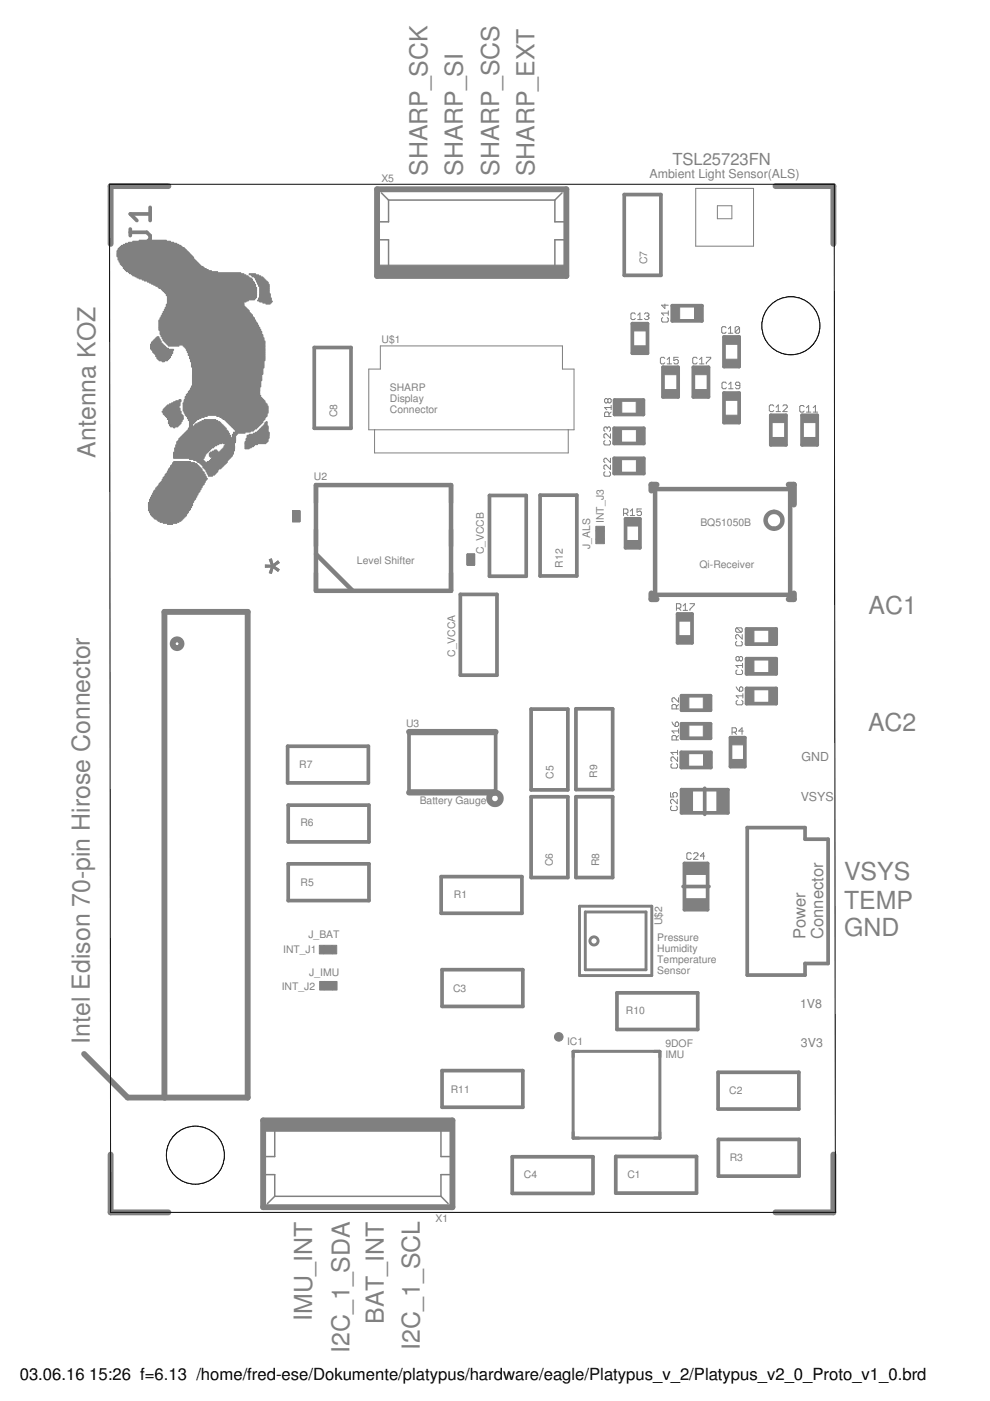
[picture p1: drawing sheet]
<svg xmlns="http://www.w3.org/2000/svg" width="210mm" height="297mm" viewBox="0 0 210 297" stroke-linecap="round" stroke-linejoin="round" font-family="sans-serif">
<g fill="#808080" stroke="#808080" stroke-width=".21">
<path d="M35.5 111h1.1v.2h-1.1z"/>
<path d="M34.6 110.7h2.9v.3h-2.9z"/>
<path d="M33.9 110.5h4.1v.2h-4.1z"/>
<path d="M33.5 110.3h4.9v.2h-4.9z"/>
<path d="M33.3 110.1h5.3v.2h-5.3z"/>
<path d="M32.8 109.9h6v.2h-6z"/>
<path d="M32.6 109.6h6.4v.3h-6.4z"/>
<path d="M32.4 109.4h6.9v.2h-6.9z"/>
<path d="M32.1 109.2h7.4v.2h-7.4z"/>
<path d="M31.9 109h7.6v.2h-7.6z"/>
<path d="M31.9 108.8h7.8v.2h-7.8z"/>
<path d="M31.7 108.5h8.2v.2h-8.2z"/>
<path d="M31.7 108.3h8.2v.2h-8.2z"/>
<path d="M31.5 108.1h8.7v.2h-8.7z"/>
<path d="M31.5 107.9h8.9v.2h-8.9z"/>
<path d="M31.5 107.6h8.9v.2h-8.9z"/>
<path d="M31.5 107.4h9.1v.2h-9.1z"/>
<path d="M31.5 107.2h9.1v.2h-9.1z"/>
<path d="M31.5 107h9.3v.2h-9.3z"/>
<path d="M31.5 106.7h9.3v.3h-9.3z"/>
<path d="M31.5 106.5h9.3v.2h-9.3z"/>
<path d="M31.7 106.3h9.4v.2h-9.4z"/>
<path d="M31.7 106.1h9.4v.2h-9.4z"/>
<path d="M31.7 105.9h9.6v.2h-9.6z"/>
<path d="M31.9 105.6h9.6v.3h-9.6z"/>
<path d="M31.9 105.4h9.6v.2h-9.6z"/>
<path d="M32.2 105.2h9.5v.2h-9.5z"/>
<path d="M32.2 105h9.5v.2h-9.5z"/>
<path d="M32.4 104.8h9.6v.2h-9.6z"/>
<path d="M32.4 104.5h9.6v.2h-9.6z"/>
<path d="M32.6 104.3h9.6v.2h-9.6z"/>
<path d="M32.6 104.1h9.8v.2h-9.8z"/>
<path d="M32.8 103.9h9.6v.2h-9.6z"/>
<path d="M33 103.6h9.6v.2h-9.6z"/>
<path d="M33 103.4h9.6v.2h-9.6z"/>
<path d="M33.3 103.2h9.5v.2h-9.5z"/>
<path d="M33.5 103h9.3v.2h-9.3z"/>
<path d="M33.7 102.7h9.4v.3h-9.4z"/>
<path d="M33.7 102.5h9.6v.2h-9.6z"/>
<path d="M33.9 102.3h9.4v.2h-9.4z"/>
<path d="M34.1 102.1h9.4v.2h-9.4z"/>
<path d="M34.4 101.9h9.1v.2h-9.1z"/>
<path d="M34.4 101.6h9.3v.3h-9.3z"/>
<path d="M34.6 101.4h9.3v.2h-9.3z"/>
<path d="M34.6 101.2h9.1v.2h-9.1z"/>
<path d="M34.8 101h8.9v.2h-8.9z"/>
<path d="M35 100.8h8.5v.2h-8.5z"/>
<path d="M44.2 100.8h.9v.2h-.9z"/>
<path d="M35 100.5h8.5v.2h-8.5z"/>
<path d="M44.2 100.5h1.3v.2h-1.3z"/>
<path d="M35.3 100.3h8v.2h-8z"/>
<path d="M43.9 100.3h1.8v.2h-1.8z"/>
<path d="M35.5 100.1h7.8v.2h-7.8z"/>
<path d="M43.9 100.1h2v.2h-2z"/>
<path d="M35.5 99.9h7.5v.2h-7.5z"/>
<path d="M43.7 99.9h2.5v.2h-2.5z"/>
<path d="M35.7 99.6h7.1v.2h-7.1z"/>
<path d="M43.7 99.6h2.5v.2h-2.5z"/>
<path d="M35.7 99.4h7.1v.2h-7.1z"/>
<path d="M43.5 99.4h2.9v.2h-2.9z"/>
<path d="M35.9 99.2h6.7v.2h-6.7z"/>
<path d="M43.3 99.2h3.5v.2h-3.5z"/>
<path d="M36.2 99h6.2v.2h-6.2z"/>
<path d="M43 99h4.1v.2h-4.1z"/>
<path d="M36.2 98.7h6v.3h-6z"/>
<path d="M43.1 98.7h4.2v.3h-4.2z"/>
<path d="M36.4 98.5h5.5v.2h-5.5z"/>
<path d="M42.8 98.5h4.7v.2h-4.7z"/>
<path d="M36.6 98.3h5.1v.2h-5.1z"/>
<path d="M42.6 98.3h5.1v.2h-5.1z"/>
<path d="M36.6 98.1h4.7v.2h-4.7z"/>
<path d="M42.4 98.1h5.6v.2h-5.6z"/>
<path d="M36.8 97.9h3.6v.2h-3.6z"/>
<path d="M41.9 97.9h1.6v.2h-1.6z"/>
<path d="M43.9 97.9h4.3v.2h-4.3z"/>
<path d="M41.7 97.6h1.6v.3h-1.6z"/>
<path d="M44.4 97.6h3.8v.3h-3.8z"/>
<path d="M41.1 97.4h2v.2h-2z"/>
<path d="M44.6 97.4h3.8v.2h-3.8z"/>
<path d="M40.2 97.2h2.9v.2h-2.9z"/>
<path d="M44.8 97.2h3.8v.2h-3.8z"/>
<path d="M36.8 97h6.5v.2h-6.5z"/>
<path d="M45.1 97h3.7v.2h-3.7z"/>
<path d="M36.8 96.7h6.5v.2h-6.5z"/>
<path d="M44.6 96.7h4.4v.2h-4.4z"/>
<path d="M36.8 96.5h6.7v.2h-6.7z"/>
<path d="M44.4 96.5h4.9v.2h-4.9z"/>
<path d="M36.8 96.3h6.7v.2h-6.7z"/>
<path d="M44.4 96.3h4.9v.2h-4.9z"/>
<path d="M36.8 96.1h6.9v.2h-6.9z"/>
<path d="M44.4 96.1h5.1v.2h-5.1z"/>
<path d="M36.8 95.8h7.1v.3h-7.1z"/>
<path d="M44.6 95.8h4.9v.3h-4.9z"/>
<path d="M37.1 95.6h7.1v.2h-7.1z"/>
<path d="M45.1 95.6h1.1v.2h-1.1z"/>
<path d="M46.6 95.6h2.9v.2h-2.9z"/>
<path d="M37.1 95.4h7.3v.2h-7.3z"/>
<path d="M45.5 95.4h.5v.2h-.5z"/>
<path d="M46.8 95.4h2.9v.2h-2.9z"/>
<path d="M37.1 95.2h7.5v.2h-7.5z"/>
<path d="M47.1 95.2h2.6v.2h-2.6z"/>
<path d="M37 95h7.8v.2h-7.8z"/>
<path d="M47.3 95h2.4v.2h-2.4z"/>
<path d="M51.9 95h.9v.2h-.9z"/>
<path d="M37.3 94.7h8v.3h-8z"/>
<path d="M47.5 94.7h2.2v.3h-2.2z"/>
<path d="M52 94.7h1.3v.3h-1.3z"/>
<path d="M37.3 94.5h8.2v.2h-8.2z"/>
<path d="M47.5 94.5h2.2v.2h-2.2z"/>
<path d="M51.9 94.5h1.8v.2h-1.8z"/>
<path d="M37.3 94.3h8.7v.2h-8.7z"/>
<path d="M47.7 94.3h2v.2h-2z"/>
<path d="M52 94.3h2v.2h-2z"/>
<path d="M37.5 94.1h8.9v.2h-8.9z"/>
<path d="M47.7 94.1h2v.2h-2z"/>
<path d="M51.9 94.1h2.7v.2h-2.7z"/>
<path d="M37.5 93.9h9.6v.2h-9.6z"/>
<path d="M47.3 93.9h2.4v.2h-2.4z"/>
<path d="M51.9 93.9h4.5v.2h-4.5z"/>
<path d="M37.5 93.6h12.4v.2h-12.4z"/>
<path d="M52 93.6h4.6v.2h-4.6z"/>
<path d="M37.7 93.4h12.3v.2h-12.3z"/>
<path d="M52.2 93.4h4.6v.2h-4.6z"/>
<path d="M37.9 93.2h12.1v.2h-12.1z"/>
<path d="M52.2 93.2h4.6v.2h-4.6z"/>
<path d="M37.9 93h12.1v.2h-12.1z"/>
<path d="M52.2 93h4.6v.2h-4.6z"/>
<path d="M38.2 92.7h10.8v.2h-10.8z"/>
<path d="M49.3 92.7h.7v.2h-.7z"/>
<path d="M52.4 92.7h4.6v.2h-4.6z"/>
<path d="M38.4 92.5h10.4v.2h-10.4z"/>
<path d="M49.3 92.5h.7v.2h-.7z"/>
<path d="M52.4 92.5h4.6v.2h-4.6z"/>
<path d="M38.6 92.3h10.3v.2h-10.3z"/>
<path d="M49.3 92.3h.7v.2h-.7z"/>
<path d="M52.4 92.3h4.6v.2h-4.6z"/>
<path d="M38.8 92.1h9.8v.2h-9.8z"/>
<path d="M49.3 92.1h.9v.2h-.9z"/>
<path d="M52.8 92.1h4.3v.2h-4.3z"/>
<path d="M39.1 91.8h9.5v.3h-9.5z"/>
<path d="M49.5 91.8h.9v.3h-.9z"/>
<path d="M53.7 91.8h3.4v.3h-3.4z"/>
<path d="M39.3 91.6h9.1v.2h-9.1z"/>
<path d="M49.5 91.6h2.5v.2h-2.5z"/>
<path d="M54.2 91.6h2.9v.2h-2.9z"/>
<path d="M39.5 91.4h8.9v.2h-8.9z"/>
<path d="M49.9 91.4h3.2v.2h-3.2z"/>
<path d="M54.6 91.4h2.3v.2h-2.3z"/>
<path d="M39.7 91.2h8.5v.2h-8.5z"/>
<path d="M50 91.2h3.7v.2h-3.7z"/>
<path d="M54.8 91.2h2v.2h-2z"/>
<path d="M39.9 91h8v.2h-8z"/>
<path d="M49.7 91h4.3v.2h-4.3z"/>
<path d="M55.1 91h1.7v.2h-1.7z"/>
<path d="M39.9 90.7h8v.3h-8z"/>
<path d="M49.5 90.7h4.9v.3h-4.9z"/>
<path d="M55.3 90.7h1.6v.3h-1.6z"/>
<path d="M36.8 90.5h.3v.2h-.3z"/>
<path d="M40.2 90.5h7.5v.2h-7.5z"/>
<path d="M49.3 90.5h5.3v.2h-5.3z"/>
<path d="M55.5 90.5h1.4v.2h-1.4z"/>
<path d="M36.2 90.3h1.5v.2h-1.5z"/>
<path d="M40.2 90.3h.6v.2h-.6z"/>
<path d="M41.1 90.3h6.4v.2h-6.4z"/>
<path d="M49.1 90.3h5.7v.2h-5.7z"/>
<path d="M55.7 90.3h1.1v.2h-1.1z"/>
<path d="M35.9 90.1h2v.2h-2z"/>
<path d="M40.2 90.1h.6v.2h-.6z"/>
<path d="M41.3 90.1h6v.2h-6z"/>
<path d="M48.8 90.1h6.3v.2h-6.3z"/>
<path d="M55.9 90.1h.7v.2h-.7z"/>
<path d="M35.9 89.9h2.3v.2h-2.3z"/>
<path d="M40.2 89.9h.6v.2h-.6z"/>
<path d="M41.5 89.9h5.5v.2h-5.5z"/>
<path d="M48.6 89.9h6.7v.2h-6.7z"/>
<path d="M56.2 89.9h.4v.2h-.4z"/>
<path d="M35.7 89.6h2.7v.2h-2.7z"/>
<path d="M40.2 89.6h.9v.2h-.9z"/>
<path d="M42 89.6h4.8v.2h-4.8z"/>
<path d="M48.4 89.6h7.1v.2h-7.1z"/>
<path d="M56.2 89.6h.4v.2h-.4z"/>
<path d="M35.7 89.4h2.7v.2h-2.7z"/>
<path d="M40.2 89.4h1.1v.2h-1.1z"/>
<path d="M42.4 89.4h4.2v.2h-4.2z"/>
<path d="M48.2 89.4h7.5v.2h-7.5z"/>
<path d="M56.4 89.4h.2v.2h-.2z"/>
<path d="M35.7 89.2h2.9v.2h-2.9z"/>
<path d="M40.2 89.2h1.3v.2h-1.3z"/>
<path d="M42.8 89.2h3.4v.2h-3.4z"/>
<path d="M47.9 89.2h7.8v.2h-7.8z"/>
<path d="M35.7 89h2.9v.2h-2.9z"/>
<path d="M39.9 89h1.8v.2h-1.8z"/>
<path d="M43.3 89h2.4v.2h-2.4z"/>
<path d="M47.7 89h8.3v.2h-8.3z"/>
<path d="M35.5 88.7h3.3v.2h-3.3z"/>
<path d="M39.9 88.7h2.3v.2h-2.3z"/>
<path d="M47.3 88.7h8.9v.2h-8.9z"/>
<path d="M35.5 88.5h3.3v.2h-3.3z"/>
<path d="M39.7 88.5h2.9v.2h-2.9z"/>
<path d="M47 88.5h9.2v.2h-9.2z"/>
<path d="M35.3 88.3h3.5v.2h-3.5z"/>
<path d="M39.7 88.3h3.6v.2h-3.6z"/>
<path d="M46.6 88.3h9.8v.2h-9.8z"/>
<path d="M35.1 88.1h3.7v.2h-3.7z"/>
<path d="M39.5 88.1h4.4v.2h-4.4z"/>
<path d="M46 88.1h10.6v.2h-10.6z"/>
<path d="M34.8 87.8h3.8v.3h-3.8z"/>
<path d="M39.3 87.8h17.3v.3h-17.3z"/>
<path d="M34.6 87.6h3.8v.2h-3.8z"/>
<path d="M39.3 87.6h17.3v.2h-17.3z"/>
<path d="M34.6 87.4h3.8v.2h-3.8z"/>
<path d="M39.1 87.4h17.7v.2h-17.7z"/>
<path d="M34.4 87.2h4v.2h-4z"/>
<path d="M39.1 87.2h17.7v.2h-17.7z"/>
<path d="M34.6 87h3.6v.2h-3.6z"/>
<path d="M38.8 87h18v.2h-18z"/>
<path d="M34.6 86.7h3.6v.3h-3.6z"/>
<path d="M38.8 86.7h18v.3h-18z"/>
<path d="M34.8 86.5h3.4v.2h-3.4z"/>
<path d="M38.8 86.5h18v.2h-18z"/>
<path d="M35.1 86.3h2.8v.2h-2.8z"/>
<path d="M38.8 86.3h18v.2h-18z"/>
<path d="M35.3 86.1h2.6v.2h-2.6z"/>
<path d="M38.8 86.1h18v.2h-18z"/>
<path d="M35.5 85.9h2.7v.2h-2.7z"/>
<path d="M38.8 85.9h17.8v.2h-17.8z"/>
<path d="M35.9 85.6h2.3v.2h-2.3z"/>
<path d="M38.8 85.6h17.8v.2h-17.8z"/>
<path d="M36.4 85.4h1.8v.2h-1.8z"/>
<path d="M38.8 85.4h17.6v.2h-17.6z"/>
<path d="M36.8 85.2h1.4v.2h-1.4z"/>
<path d="M39 85.2h17.2v.2h-17.2z"/>
<path d="M37.3 85h1.1v.2h-1.1z"/>
<path d="M39 85h17.2v.2h-17.2z"/>
<path d="M38 84.7h.4v.2h-.4z"/>
<path d="M39.1 84.7h16.8v.2h-16.8z"/>
<path d="M39.3 84.5h16.4v.2h-16.4z"/>
<path d="M39.3 84.3h16.2v.2h-16.2z"/>
<path d="M39.3 84.1h16v.2h-16z"/>
<path d="M39.5 83.8h15.8v.3h-15.8z"/>
<path d="M39.5 83.6h15.6v.2h-15.6z"/>
<path d="M39.7 83.4h15.4v.2h-15.4z"/>
<path d="M39.9 83.2h15.2v.2h-15.2z"/>
<path d="M39.9 83h15.2v.2h-15.2z"/>
<path d="M40.2 82.7h14.9v.2h-14.9z"/>
<path d="M40.4 82.5h14.7v.2h-14.7z"/>
<path d="M40.4 82.3h14.7v.2h-14.7z"/>
<path d="M40.6 82.1h14.5v.2h-14.5z"/>
<path d="M40.6 81.8h14.7v.2h-14.7z"/>
<path d="M40.8 81.6h14.5v.2h-14.5z"/>
<path d="M40.8 81.4h14.5v.2h-14.5z"/>
<path d="M40.8 81.2h14.5v.2h-14.5z"/>
<path d="M40.8 80.9h14.5v.3h-14.5z"/>
<path d="M40.8 80.7h14.5v.2h-14.5z"/>
<path d="M40.8 80.5h14.7v.2h-14.7z"/>
<path d="M40.8 80.3h14.7v.2h-14.7z"/>
<path d="M40.8 80.1h14.7v.2h-14.7z"/>
<path d="M40.8 79.8h14.7v.3h-14.7z"/>
<path d="M40.8 79.6h14.7v.2h-14.7z"/>
<path d="M40.8 79.4h14.7v.2h-14.7z"/>
<path d="M40.8 79.2h14.9v.2h-14.9z"/>
<path d="M40.8 79h14.9v.2h-14.9z"/>
<path d="M40.8 78.7h14.9v.2h-14.9z"/>
<path d="M40.8 78.5h14.9v.2h-14.9z"/>
<path d="M40.8 78.3h14.9v.2h-14.9z"/>
<path d="M40.8 78.1h14.9v.2h-14.9z"/>
<path d="M40.8 77.8h15.1v.2h-15.1z"/>
<path d="M40.6 77.6h15.4v.2h-15.4z"/>
<path d="M40.6 77.4h15.4v.2h-15.4z"/>
<path d="M40.6 77.2h15.4v.2h-15.4z"/>
<path d="M40.6 76.9h15.4v.3h-15.4z"/>
<path d="M40.6 76.7h15.4v.2h-15.4z"/>
<path d="M34.4 76.5h.4v.2h-.4z"/>
<path d="M40.4 76.5h15.6v.2h-15.6z"/>
<path d="M33.7 76.3h1.8v.2h-1.8z"/>
<path d="M40.4 76.3h15.8v.2h-15.8z"/>
<path d="M33.5 76.1h2.2v.2h-2.2z"/>
<path d="M40.4 76.1h15.8v.2h-15.8z"/>
<path d="M33.3 75.8h2.6v.3h-2.6z"/>
<path d="M40.2 75.8h16v.3h-16z"/>
<path d="M33.3 75.6h2.9v.2h-2.9z"/>
<path d="M40.2 75.6h16v.2h-16z"/>
<path d="M33 75.4h3.2v.2h-3.2z"/>
<path d="M40.2 75.4h16v.2h-16z"/>
<path d="M33 75.2h3.4v.2h-3.4z"/>
<path d="M39.9 75.2h16.3v.2h-16.3z"/>
<path d="M32.8 75h3.6v.2h-3.6z"/>
<path d="M39.9 75h16.3v.2h-16.3z"/>
<path d="M32.6 74.7h4v.2h-4z"/>
<path d="M39.9 74.7h16.3v.2h-16.3z"/>
<path d="M32.4 74.5h4.2v.2h-4.2z"/>
<path d="M39.7 74.5h16.5v.2h-16.5z"/>
<path d="M32.4 74.3h4.2v.2h-4.2z"/>
<path d="M39.7 74.3h16.5v.2h-16.5z"/>
<path d="M32.2 74.1h4.6v.2h-4.6z"/>
<path d="M39.5 74.1h16.7v.2h-16.7z"/>
<path d="M31.9 73.8h3.8v.2h-3.8z"/>
<path d="M39.5 73.8h16.7v.2h-16.7z"/>
<path d="M31.9 73.6h3.4v.2h-3.4z"/>
<path d="M39.3 73.6h16.9v.2h-16.9z"/>
<path d="M31.9 73.4h3.2v.2h-3.2z"/>
<path d="M39 73.4h17.2v.2h-17.2z"/>
<path d="M31.9 73.2h2.9v.2h-2.9z"/>
<path d="M35.7 73.2h2.3v.2h-2.3z"/>
<path d="M38.8 73.2h17.4v.2h-17.4z"/>
<path d="M31.9 72.9h2.7v.3h-2.7z"/>
<path d="M35.5 72.9h20.7v.3h-20.7z"/>
<path d="M32.1 72.7h2.3v.2h-2.3z"/>
<path d="M35.3 72.7h20.9v.2h-20.9z"/>
<path d="M32.2 72.5h1.9v.2h-1.9z"/>
<path d="M35.1 72.5h21.1v.2h-21.1z"/>
<path d="M32.4 72.3h1.8v.2h-1.8z"/>
<path d="M34.8 72.3h21.4v.2h-21.4z"/>
<path d="M32.6 72.1h1.4v.2h-1.4z"/>
<path d="M34.6 72.1h21.4v.2h-21.4z"/>
<path d="M32.8 71.8h1.1v.3h-1.1z"/>
<path d="M34.6 71.8h21.4v.3h-21.4z"/>
<path d="M33 71.6h.7v.2h-.7z"/>
<path d="M34.4 71.6h21.6v.2h-21.6z"/>
<path d="M33.3 71.4h.4v.2h-.4z"/>
<path d="M34.4 71.4h21.4v.2h-21.4z"/>
<path d="M34.1 71.2h21.6v.2h-21.6z"/>
<path d="M34.1 71h21.6v.2h-21.6z"/>
<path d="M34 70.7h21.5v.2h-21.5z"/>
<path d="M34 70.5h21.5v.2h-21.5z"/>
<path d="M34 70.3h21.5v.2h-21.5z"/>
<path d="M34 70.1h21.3v.2h-21.3z"/>
<path d="M33.7 69.8h21.6v.2h-21.6z"/>
<path d="M33.7 69.6h21.4v.2h-21.4z"/>
<path d="M33.7 69.4h21.4v.2h-21.4z"/>
<path d="M33.7 69.2h21.1v.2h-21.1z"/>
<path d="M33.7 68.9h21.1v.3h-21.1z"/>
<path d="M33.7 68.7h20.9v.2h-20.9z"/>
<path d="M33.7 68.5h20.9v.2h-20.9z"/>
<path d="M33.7 68.3h20.7v.2h-20.7z"/>
<path d="M33.7 68.1h20.5v.2h-20.5z"/>
<path d="M33.7 67.8h20.5v.3h-20.5z"/>
<path d="M33.9 67.6h20.1v.2h-20.1z"/>
<path d="M33.9 67.4h20.1v.2h-20.1z"/>
<path d="M34.2 67.2h19.5v.2h-19.5z"/>
<path d="M34.2 66.9h19.3v.2h-19.3z"/>
<path d="M34.4 66.7h19.1v.2h-19.1z"/>
<path d="M34.4 66.5h18.9v.2h-18.9z"/>
<path d="M34.6 66.3h18.5v.2h-18.5z"/>
<path d="M34.6 66h18.2v.3h-18.2z"/>
<path d="M34.8 65.8h18v.2h-18z"/>
<path d="M34.8 65.6h17.8v.2h-17.8z"/>
<path d="M35 65.4h17.4v.2h-17.4z"/>
<path d="M35 65.2h17.2v.2h-17.2z"/>
<path d="M35.3 64.9h16.6v.3h-16.6z"/>
<path d="M35.3 64.7h16.4v.2h-16.4z"/>
<path d="M35.3 64.5h16.4v.2h-16.4z"/>
<path d="M35.5 64.3h16.2v.2h-16.2z"/>
<path d="M56.4 64.3h.9v.2h-.9z"/>
<path d="M35.5 64.1h16.2v.2h-16.2z"/>
<path d="M55.7 64.1h1.8v.2h-1.8z"/>
<path d="M35.5 63.8h16.7v.2h-16.7z"/>
<path d="M55.1 63.8h2.6v.2h-2.6z"/>
<path d="M35.5 63.6h17.1v.2h-17.1z"/>
<path d="M54.6 63.6h2.9v.2h-2.9z"/>
<path d="M35.5 63.4h18.5v.2h-18.5z"/>
<path d="M54.8 63.4h2.7v.2h-2.7z"/>
<path d="M35.5 63.2h18.7v.2h-18.7z"/>
<path d="M54.8 63.2h2.7v.2h-2.7z"/>
<path d="M35.5 62.9h18.9v.2h-18.9z"/>
<path d="M55.1 62.9h2.2v.2h-2.2z"/>
<path d="M35.5 62.7h18.9v.2h-18.9z"/>
<path d="M55.1 62.7h2.2v.2h-2.2z"/>
<path d="M35.3 62.5h19.1v.2h-19.1z"/>
<path d="M55.1 62.5h2.2v.2h-2.2z"/>
<path d="M35.3 62.3h19.1v.2h-19.1z"/>
<path d="M55.1 62.3h2.2v.2h-2.2z"/>
<path d="M35.1 62h19.3v.3h-19.3z"/>
<path d="M55.1 62h2v.3h-2z"/>
<path d="M34.8 61.8h19.6v.2h-19.6z"/>
<path d="M55.1 61.8h2v.2h-2z"/>
<path d="M34.6 61.6h19.8v.2h-19.8z"/>
<path d="M55.1 61.6h2v.2h-2z"/>
<path d="M34.4 61.4h20v.2h-20z"/>
<path d="M55.1 61.4h2v.2h-2z"/>
<path d="M34.2 61.2h20.2v.2h-20.2z"/>
<path d="M55.1 61.2h2v.2h-2z"/>
<path d="M33.7 60.9h20.7v.3h-20.7z"/>
<path d="M55.1 60.9h2v.3h-2z"/>
<path d="M33.5 60.7h20.7v.2h-20.7z"/>
<path d="M55.1 60.7h2v.2h-2z"/>
<path d="M33 60.5h21.2v.2h-21.2z"/>
<path d="M54.8 60.5h2.3v.2h-2.3z"/>
<path d="M32.6 60.3h21.6v.2h-21.6z"/>
<path d="M54.8 60.3h2.3v.2h-2.3z"/>
<path d="M32.2 60h21.8v.3h-21.8z"/>
<path d="M54.6 60h2.3v.3h-2.3z"/>
<path d="M31.7 59.8h22.2v.2h-22.2z"/>
<path d="M54.6 59.8h2.3v.2h-2.3z"/>
<path d="M31.3 59.6h22.4v.2h-22.4z"/>
<path d="M54.4 59.6h2.2v.2h-2.2z"/>
<path d="M30.6 59.4h22.9v.2h-22.9z"/>
<path d="M54.4 59.4h2v.2h-2z"/>
<path d="M30.1 59.2h23.4v.2h-23.4z"/>
<path d="M54.2 59.2h2v.2h-2z"/>
<path d="M29.5 58.9h23.8v.2h-23.8z"/>
<path d="M54.2 58.9h1.8v.2h-1.8z"/>
<path d="M29 58.7h23.8v.2h-23.8z"/>
<path d="M54 58.7h1.7v.2h-1.7z"/>
<path d="M28.6 58.5h24v.2h-24z"/>
<path d="M53.5 58.5h1.8v.2h-1.8z"/>
<path d="M28.2 58.3h24v.2h-24z"/>
<path d="M53.3 58.3h1.5v.2h-1.5z"/>
<path d="M27.9 58h23.8v.3h-23.8z"/>
<path d="M52.8 58h1.4v.3h-1.4z"/>
<path d="M27.5 57.8h23.6v.2h-23.6z"/>
<path d="M27.3 57.6h18.8v.2h-18.8z"/>
<path d="M26.8 57.4h18v.2h-18z"/>
<path d="M26.6 57.1h17.6v.3h-17.6z"/>
<path d="M26.4 56.9h17.3v.2h-17.3z"/>
<path d="M26.1 56.7h17.2v.2h-17.2z"/>
<path d="M26.2 56.5h16.9v.2h-16.9z"/>
<path d="M25.9 56.3h16.7v.2h-16.7z"/>
<path d="M25.7 56h16.7v.3h-16.7z"/>
<path d="M25.5 55.8h16.7v.2h-16.7z"/>
<path d="M25.5 55.6h16.5v.2h-16.5z"/>
<path d="M25.3 55.4h16.4v.2h-16.4z"/>
<path d="M25.3 55.2h16.2v.2h-16.2z"/>
<path d="M25 54.9h16.3v.2h-16.3z"/>
<path d="M25 54.7h16v.2h-16z"/>
<path d="M25 54.5h16v.2h-16z"/>
<path d="M24.8 54.3h16v.2h-16z"/>
<path d="M24.8 54h15.8v.3h-15.8z"/>
<path d="M24.8 53.8h15.6v.2h-15.6z"/>
<path d="M24.8 53.6h15.4v.2h-15.4z"/>
<path d="M24.8 53.4h15.1v.2h-15.1z"/>
<path d="M24.8 53.1h14.9v.3h-14.9z"/>
<path d="M25 52.9h14.5v.2h-14.5z"/>
<path d="M25 52.7h14.3v.2h-14.3z"/>
<path d="M25.3 52.5h13.8v.2h-13.8z"/>
<path d="M25.5 52.3h13.1v.2h-13.1z"/>
<path d="M25.7 52h12.7v.2h-12.7z"/>
<path d="M26.2 51.8h11.7v.2h-11.7z"/>
<path d="M26.6 51.6h10.9v.2h-10.9z"/>
<path d="M27.3 51.4h9.5v.2h-9.5z"/>
<path d="M28.2 51.1h8v.3h-8z"/>
<path d="M29.5 50.9h5.8v.2h-5.8z"/>
<path d="M80.1 56.2h39.8v2.3h-39.8z"/>
<path d="M68.6 200.4h1.9v1.8h-1.9z"/>
<path d="M68.7 208.1h1.8v1.8h-1.8z"/>
<path d="M126.3 112.5h1.8v1.8h-1.8z"/>
<path d="M55.9 237.6h39.9v2.2h-39.9z"/>
<path d="M70.5 200.4h.9v1.8h-.9z"/>
<path d="M67.7 200.4h.9v1.8h-.9z"/>
<path d="M70.5 208.1h1v1.8h-1z"/>
<path d="M67.8 208.1h.9v1.8h-.9z"/>
<path d="M126.3 111.6h1.8v.9h-1.8z"/>
<path d="M126.3 114.3h1.8v1h-1.8z"/>
<path d="M153.5 76.2h3.2v1.5h-3.2z"/>
<path d="M153.5 71.4h3.2v1.6h-3.2z"/>
<path d="M170.1 92.8h3.2v1.5h-3.2z"/>
<path d="M170.1 88h3.2v1.6h-3.2z"/>
<path d="M163.4 92.8h3.2v1.5h-3.2z"/>
<path d="M163.4 88h3.2v1.6h-3.2z"/>
<path d="M134.1 68.6h3.2v1.6h-3.2z"/>
<path d="M134.1 73.3h3.2v1.6h-3.2z"/>
<path d="M142.5 64.8h1.6v3.2h-1.6z"/>
<path d="M147.3 64.8h1.5v3.2h-1.5z"/>
<path d="M140.6 82.6h3.2v1.6h-3.2z"/>
<path d="M140.6 77.9h3.2v1.5h-3.2z"/>
<path d="M158.3 146h1.6v3.2h-1.6z"/>
<path d="M163 146h1.6v3.2h-1.6z"/>
<path d="M147 82.6h3.2v1.6h-3.2z"/>
<path d="M147 77.9h3.2v1.5h-3.2z"/>
<path d="M158.3 139.7h1.6v3.2h-1.6z"/>
<path d="M163 139.7h1.6v3.2h-1.6z"/>
<path d="M153.5 88h3.2v1.6h-3.2z"/>
<path d="M153.5 83.3h3.2v1.6h-3.2z"/>
<path d="M158.3 133.3h1.6v3.3h-1.6z"/>
<path d="M163 133.3h1.6v3.3h-1.6z"/>
<path d="M149.2 159.5h1.5v3.2h-1.5z"/>
<path d="M144.4 159.5h1.6v3.2h-1.6z"/>
<path d="M134.9 97.2h1.6v3.2h-1.6z"/>
<path d="M130.2 97.2h1.6v3.2h-1.6z"/>
<path d="M134.9 90.8h1.6v3.2h-1.6z"/>
<path d="M130.2 90.8h1.6v3.2h-1.6z"/>
<path d="M149.1 147.5h1.5v3.1h-1.5z"/>
<path d="M144.5 147.5h1.5v3.1h-1.5z"/>
<path d="M154.9 161h3v1.5h-3z"/>
<path d="M154.9 156.4h3v1.5h-3z"/>
<path d="M132.6 114.6h3.1v1.5h-3.1z"/>
<path d="M132.6 110h3.1v1.5h-3.1z"/>
<path d="M149.1 153.5h1.5v3h-1.5z"/>
<path d="M144.5 153.5h1.5v3h-1.5z"/>
<path d="M143.7 134.8h3v1.5h-3z"/>
<path d="M143.7 130.2h3v1.5h-3z"/>
<path d="M134.9 84.8h1.5v3.1h-1.5z"/>
<path d="M130.3 84.8h1.5v3.1h-1.5z"/>
<path d="M145.1 190.5h4.9v2.4h-4.9z"/>
<path d="M145.1 183.1h4.9v2.3h-4.9z"/>
<path d="M152 167.4h2.3v4.9h-2.3z"/>
<path d="M144.5 167.4h2.3v4.9h-2.3z"/>
</g>
<g fill="none" stroke="#808080" stroke-width=".78">
<path d="M27.6 49.3h3.5l.7 .7v.7l-.7 .7M27.6 48.6v1.4M31.8 44v2.8M31.8 45.4h-4.2l1.4 1.4M132.4 41.3h7.7v17.1h-7.7zM66.6 73.7h7.8v17.1h-7.8zM134.1 68.6h3.2v6.3h-3.2zM140.6 77.9h3.2v6.3h-3.2zM142.5 64.8h6.3v3.2h-6.3zM147 77.9h3.2v6.3h-3.2zM153.5 71.4h3.2v6.3h-3.2zM130.2 90.8h6.3v3.2h-6.3z"/>
<path d="M130.2 97.2h6.3v3.2h-6.3zM130.3 84.8h6.1v3.1h-6.1zM153.5 83.3h3.2v6.3h-3.2zM163.4 88.1h3.2v6.2h-3.2zM170.1 88.1h3.2v6.2h-3.2zM103.8 105.1h7.8v17.1h-7.8zM114.5 105h7.8v17.1h-7.8zM132.6 110h3.1v6.1h-3.1zM97.6 126h7.8v17.2h-7.8zM143.7 130.2h3v6.1h-3zM158.3 133.3h6.3v3.3h-6.3zM158.3 139.7h6.3v3.2h-6.3z"/>
<path d="M61 158.2h17.1v7.8h-17.1zM86.7 155.5h18.4v12.2h-18.4zM112.6 150.3h7.8v17.2h-7.8zM122.1 150.3h7.8v17.1h-7.8zM144.4 159.5h6.3v3.2h-6.3zM144.5 147.5h6.1v3.1h-6.1zM144.5 153.5h6.1v3h-6.1zM154.9 156.4h3v6.1h-3zM158.3 146h6.3v3.2h-6.3zM61.1 170.7h17.1v7.8h-17.1zM104.8 168h.3M112.6 168.9h7.8v17.2h-7.8z"/>
<path d="M122.1 168.9h7.8v17.2h-7.8zM144.5 167.4h9.8v4.9h-9.8zM149.4 167.1v5.6M158.4 175.5h12.3v2.4h4.9v26.4h-4.9v2.4h-12.3zM61.1 183.2h17.1v7.7h-17.1zM93.5 185.9h17.2v7.7h-17.2zM144.8 188h5.5M145.1 183.1h4.9v9.8h-4.9zM93.7 205.6h17.1v7.8h-17.1zM130.8 210.5h17.1v7.8h-17.1zM93.7 227h17.1v7.8h-17.1zM152.3 227.4h17.1v7.7h-17.1z"/>
<path d="M108.6 245.3h17.1v7.7h-17.1zM130.6 245.2h17.1v7.8h-17.1zM152.3 241.6h17.1v7.8h-17.1z"/>
</g>
<circle cx="37.5" cy="136.5" r=".61" fill="none" stroke="#808080" stroke-width="1.9"/>
<g fill="none" stroke="#808080" stroke-width="1.2">
<path d="M35.7 39.5h-12.2v12.2M164.4 39.5h12.3v12.2M79.9 40.1h40.2v18.4h-40.2zM139.2 102.8h-1.1v1.2M167.2 102.8h1.1v4.2M138.1 125.8v1.2h1.1M168.3 125.8v1.2h-1.1M86.7 155.2h18.4M86.7 168h18.1a1.24 1.24 0 0 0-.9 1.9 1.24 1.24 0 0 0 2.1 0 1.24 1.24 0 0 0-.9-1.9M17.8 223.5l9.3 9.2h25.4v-103h-17.6v103M55.8 237.6h40.1v18.3h-40.1zM23.5 244.8v12.2h12.2"/>
<path d="M176.7 244.8v12.2h-12.3"/>
</g>
<g fill="none" stroke="#808080" stroke-width=".95">
<path d="M67 117.5l7.8 7.8M67 102.8h28.6v22.5h-28.6zM138.9 103.7h28.6v22.4h-28.6z"/>
<circle cx="164.1" cy="110.3" r="1.79"/>
</g>
<g fill="none" stroke="#808080" stroke-width=".32">
<path d="M80.1 50.8h2.3v6.2M80.9 40.9l1.5 1.5M82.4 42.4v4.6h-2.3M82.4 42.4h35.2M117.6 42.4v4.6h2.3M119.2 40.9l-1.6 1.5M119.9 50.8h-2.3v6.2M58.3 239.1v6.1h-2.4M93.5 239.1v6.1h2.3M55.9 249h2.4v4.6M58.3 253.6h35.2M58.3 253.6l-1.6 1.6"/>
<path d="M93.5 253.6l1.5 1.6M95.8 249h-2.3v4.6"/>
</g>
<path d="M121.5 222.9h18.4v18.4h-18.4z" fill="none" stroke="#808080" stroke-width=".63"/>
<circle cx="118.5" cy="219.8" r=".91" fill="#808080" stroke="#808080" stroke-width=".21"/>
<g fill="none" stroke="#808080" stroke-width=".61">
<path d="M122.9 192.1h15.3v14.7h-15.3zM124.1 193.4h12.9v12.2h-12.9z"/>
<circle cx="125.9" cy="199.5" r=".87"/>
</g>
<g fill="none" stroke="#808080" stroke-width=".21">
<path d="M147.5 39.9h12.3v12.3h-12.3zM152.1 43.6h3.1v2.8h-3.1zM80.6 73.3h38.7v5h2.4v12.8h-43.5v-12.8h2.4zM134.7 66.6l-.2-.2h-.5l-.2 .2v.9l.2 .3h.5l.2-.3M135.2 67.8h.9M135.2 66.8l.5-.4v1.4M136.6 66.6l.3-.2h.4l.3 .2v.2l-.3 .3M137.1 67.1h.2M137.3 67.1l.3 .2v.2l-.3 .3h-.4l-.3-.3M140.5 67.3l-.2 .3v.5l.2 .2h1l.2-.2v-.5l-.2-.3M140.9 76l-.2-.2h-.4l-.3 .2v.9l.3 .3h.4l.2-.3M141 64.5v.9l-.7-.7h1.4"/>
<path d="M141.5 77.2h.9M141.5 76.2l.4-.4v1.4M141.7 66.4h-1.4l.4 .4M141.7 65.9v.9M143.8 75.8h-.9v.7l.7-.3 .2 .3v.4l-.2 .3h-.5l-.2-.3M147.8 76l-.2-.2h-.5l-.2 .2v.9l.2 .3h.5l.2-.3M148.3 77.2h.9M148.3 76.2l.5-.4v1.4M149.8 75.8h.9v.2l-.9 .9v.3M153.9 69.5l-.2-.2h-.5l-.2 .2v.9l.2 .3h.5l.2-.3M154.4 70.7h1M154.4 69.7l.5-.4v1.4"/>
<path d="M156.8 69.5l-.2-.2h-.5l-.2 .2v.9M156.8 69.5v.9l-.2 .3h-.5l-.2-.3M156.8 69.5l-.9 .9M79.4 91.1v4.9h41.1v-4.9M128.3 93.4l-.3 .2v.5l.3 .2h.9l.2-.2v-.5l-.2-.2M128.7 90.8l-.2-.3-.5 .3v.4l.3 .3M128.7 90.8l.3-.3 .4 .3v.4l-.2 .3M128.7 90.8v.2M128.9 84.7l-.2-.2-.5 .2v.5l.2 .2 .5-.2M128.9 84.7l.2-.2 .5 .2v.5l-.3 .2-.4-.2M128.9 84.7v.5M129.1 88.3v-.7l-.2-.2h-.5l-.2 .2v.7h1.4"/>
<path d="M129.4 97.2v.9l-.9-.9-.5 .2v.5l.3 .2M129.4 92v.9l-.9-.9-.5 .2v.5l.3 .2M129.4 98.6v.9l-.9-.9-.5 .2v.5l.3 .2M129.6 87.4l-.5 .4M129.6 86.4h-1.4l.5 .5M129.6 85.9v1M154 81.3l-.2-.3h-.5l-.2 .3v.9l.2 .2h.5l.2-.2M154.5 82.4h.9M154.5 81.5l.5-.5v1.4M156.9 81.7h-.7l-.3-.2 .3-.5h.4l.3 .3v.9l-.3 .2h-.4l-.3-.2M164.1 86.1l-.3-.2h-.4l-.3 .2v.9l.3 .3h.4l.3-.3M164.5 87.3h1"/>
<path d="M164.5 86.3l.5-.4v1.4M166 86.1l.2-.2h.5l.2 .2v.2l-.9 1h.9M170.5 86.2l-.2-.2h-.5l-.2 .2v.9l.2 .3h.5l.2-.3M171 87.4h.9M171 86.4l.4-.4v1.4M172.4 87.4h1M172.4 86.4l.5-.4v1.4M62 108.3h1.6v2.3h-1.6zM62 110.6h1.6M62 110.5h1.6M62 110.4h1.6M62 110.3h1.6"/>
<path d="M62 110.2h1.6M62 110.1h1.6M62 110h1.6M62 109.9h1.6M62 109.8h1.6M62 109.7h1.6M62 109.6h1.6M62 109.5h1.6M62 109.4h1.6M62 109.3h1.6M62 109.2h1.6M62 109.1h1.6"/>
<path d="M62 109h1.6M62 108.9h1.6M62 108.8h1.6M62 108.7h1.6M62 108.6h1.6M62 108.5h1.6M62 108.4h1.6M62 108.3h1.6M99.1 117.5h1.5v2.3h-1.5zM99.1 119.7h1.5M99.1 119.6h1.5M99.1 119.5h1.5"/>
<path d="M99.1 119.4h1.5M99.1 119.3h1.5M99.1 119.2h1.5M99.1 119.1h1.5M99.1 119h1.5M99.1 118.9h1.5M99.1 118.8h1.5M99.1 118.7h1.5M99.1 118.6h1.5M99.1 118.5h1.5M99.1 118.4h1.5M99.1 118.3h1.5"/>
<path d="M99.1 118.2h1.5M99.1 118.1h1.5M99.1 118h1.5M99.1 117.9h1.5M99.1 117.8h1.5M99.1 117.7h1.5M99.1 117.6h1.5M99.1 117.5h1.5M128.3 100l-.3 .2v.5l.3 .3h.9l.2-.3v-.5l-.2-.2M132.2 108.8h.7l.2-.2v-.5l-.2-.2h-.7v1.4M132.7 108.8l.4 .5M133.6 109.3h1"/>
<path d="M133.6 108.4l.5-.5v1.4M136 107.9h-.9v.7l.4-.2 .5 .2v.5l-.2 .2h-.5l-.2-.2M143.4 128.9h.7l.3-.2v-.5l-.3-.2h-.7v1.4M143.9 128.9l.5 .5M144.8 128.5l.5-.5v1.4M144.8 129.4h1M146.3 128h.9v.2l-.9 1v.2M156.2 136l-.2 .2v.5l.2 .2h.9l.3-.2v-.5l-.3-.2M156.2 133.1l-.2 .2v.5l.2 .2h.9M156.2 133.1h.9l.3 .2v.5l-.3 .2M156.2 133.1l.9 .9M156.7 139.4l-.2-.2-.5 .2v.5l.3 .2 .4-.2"/>
<path d="M156.7 139.4l.3-.2 .4 .2v.5l-.2 .2-.5-.2M156.7 139.4v.5M157.4 134.6v.9l-1-.9-.4 .2v.5l.2 .2M142.5 153.1l.7 .9M143.2 153.3l.2-.2 .5 .2v.5l-.3 .2h-.4zM143.4 150.3v-.7l-.2-.2h-.5l-.2 .2v.7h1.4M143.4 156.9v-.7l-.2-.2h-.5l-.2 .2v.7h1.4M143.7 159.1v.9M143.7 159.5h-1.4l.4 .5M143.9 147.9v1l-1-1-.4 .3v.4l.2 .3M143.9 149.4l-.5 .4M143.9 154.5v.9"/>
<path d="M143.9 155h-1.4l.4 .4M143.9 156l-.5 .4M155.2 155.2h.7l.2-.2v-.5l-.2-.2h-.7v1.4M155.7 155.2l.4 .5M156.1 145.6l.7 1M156.3 142l-.3 .3v.5l.3 .2h.9l.2-.2v-.5l-.2-.3M156.3 148.5l-.2 .2v.5l.2 .2h1l.2-.2v-.5l-.2-.2M156.8 145.9l.5-.3 .2 .3v.4l-.2 .3h-.5zM157.4 140.6v1M157.4 141.1h-1.4l.5 .5M157.5 147.1v.9M157.5 147.5h-1.4l.5 .5"/>
<path d="M157.6 155h-1l.7-.7v1.4M142.2 168v1h.7l-.3-.5 .3-.5h.4l.3 .3v.4l-.3 .3M142.4 170.9l-.2 .2v.5l.2 .3h.9l.3-.3v-.5l-.3-.2M142.5 161.9l-.2 .3v.4l.2 .3h.9l.3-.3v-.4l-.3-.3M143.6 169.5v.9l-1-.9-.4 .2v.5l.2 .2M143.7 160.5v.9l-1-.9h-.2l-.2 .2v.5l.2 .2M146.6 181l-.3-.2h-.4l-.3 .2v1l.3 .2h.4l.3-.2M147 181l.3-.2h.5l.2 .2v.3l-1 .9h1M149.4 181.5h-.9l.7-.7v1.4"/>
</g>
<g fill="none" stroke="#000" stroke-width=".21">
<path d="M23.2 39.1h153.7l.2 217.9h-153.6z"/>
<circle cx="167.7" cy="69.1" r="6.1"/>
</g>
<circle cx="167.7" cy="69.1" r="6.1" fill="#fff" stroke="#000" stroke-width=".21"/>
<circle cx="41.4" cy="244.9" r="6.1" fill="none" stroke="#000" stroke-width=".21"/>
<circle cx="41.4" cy="244.9" r="6.1" fill="#fff" stroke="#000" stroke-width=".21"/>
<text font-size="11" fill="#808080" x="64.2" y="122.1" transform="rotate(-90 64.2 122.1)">*</text>
<g font-size="5.3" fill="#808080">
<text x="90.6" y="37.3" transform="rotate(-90 90.6 37.3)">SHARP_SCK</text>
<text x="98.1" y="37.3" transform="rotate(-90 98.1 37.3)">SHARP_SI</text>
<text x="105.8" y="37.2" transform="rotate(-90 105.8 37.2)">SHARP_SCS</text>
<text x="113.3" y="37.4" transform="rotate(-90 113.3 37.4)">SHARP_EXT</text>
<text x="20.3" y="97" transform="rotate(-90 20.3 97)">Antenna KOZ</text>
<text x="184.2" y="130.2">AC1</text>
<text x="184" y="155">AC2</text>
<text x="179" y="186.6">VSYS</text>
<text x="179" y="192.8">TEMP</text>
<text x="179" y="198.4">GND</text>
<text x="19" y="221.3" transform="rotate(-90 19 221.3)">Intel Edison 70-pin Hirose Connector</text>
<text x="66.1" y="280.1" transform="rotate(-90 66.1 280.1)">IMU_INT</text>
<text x="81.3" y="280.7" transform="rotate(-90 81.3 280.7)">BAT_INT</text>
<text x="74.1" y="286.8" transform="rotate(-90 74.1 286.8)">I2C_1_SDA</text>
<text x="89" y="286.1" transform="rotate(-90 89 286.1)">I2C_1_SCL</text>
</g>
<g font-size="3.5" fill="#808080">
<text x="142.6" y="35">TSL25723FN</text>
<text x="170.8" y="199.1" transform="rotate(-90 170.8 199.1)">Power</text>
<text x="174.5" y="199.1" transform="rotate(-90 174.5 199.1)">Connector</text>
</g>
<g font-size="3.5">
<text x="4.2" y="292.5">03.06.16</text>
<text x="18.9" y="292.5">15:26 f=6.13 /home/fred-ese/Dokumente/platypus/hardware/eagle/Platypus_v_2/Platypus_v2_0_Proto_v1_0.brd</text>
</g>
<g font-size="2.6" fill="#808080">
<text x="137.7" y="37.8">Ambient Light Sensor(ALS)</text>
<text x="169.9" y="161.2">GND</text>
<text x="169.8" y="169.8">VSYS</text>
<text x="169.6" y="213.7">1V8</text>
<text x="169.8" y="222">3V3</text>
</g>
<g font-size="2.2" fill="#808080">
<text x="80.9" y="38.6">X5</text>
<text x="137.2" y="56.1" transform="rotate(-90 137.2 56.1)">C7</text>
<text x="80.9" y="72.7">U$1</text>
<text x="82.7" y="82.9">SHARP</text>
<text x="71.5" y="88.4" transform="rotate(-90 71.5 88.4)">C8</text>
<text x="82.7" y="85.2">Display</text>
<text x="82.7" y="87.6">Connector</text>
<text x="66.5" y="101.8">U2</text>
<text x="128" y="110.9" transform="rotate(-90 128 110.9)">INT_J3</text>
<text x="148.5" y="111.5">BQ51050B</text>
<text x="75.7" y="119.6">Level Shifter</text>
<text x="102.6" y="117.5" transform="rotate(-90 102.6 117.5)">C_VCCB</text>
<text x="125.1" y="116.4" transform="rotate(-90 125.1 116.4)">J_ALS</text>
<text x="119.3" y="120.4" transform="rotate(-90 119.3 120.4)">R12</text>
<text x="148.3" y="120.4">Qi-Receiver</text>
<text x="96.5" y="139.3" transform="rotate(-90 96.5 139.3)">C_VCCA</text>
<text x="86.1" y="154.2">U3</text>
<text x="63.4" y="162.8">R7</text>
<text x="117.3" y="165.1" transform="rotate(-90 117.3 165.1)">C5</text>
<text x="126.6" y="164.9" transform="rotate(-90 126.6 164.9)">R9</text>
<text x="89" y="170.6">Battery Gauge</text>
<text x="63.7" y="175.2">R6</text>
<text x="117.2" y="183.7" transform="rotate(-90 117.2 183.7)">C6</text>
<text x="127" y="183.7" transform="rotate(-90 127 183.7)">R8</text>
<text x="63.7" y="187.9">R5</text>
<text x="96.2" y="190.4">R1</text>
<text x="140.4" y="196.2" transform="rotate(-90 140.4 196.2)">U$2</text>
<text x="60" y="202.1">INT_J1</text>
<text x="65.4" y="198.9">J_BAT</text>
<text x="139.4" y="199.4">Pressure</text>
<text x="139.4" y="201.8">Humidity</text>
<text x="59.7" y="210">INT_J2</text>
<text x="65.6" y="206.9">J_IMU</text>
<text x="139.4" y="204.1">Temperature</text>
<text x="139.4" y="206.4">Sensor</text>
<text x="96.1" y="210.3">C3</text>
<text x="132.7" y="215">R10</text>
<text x="120.2" y="221.6">IC1</text>
<text x="141.1" y="222">9DOF</text>
<text x="141.1" y="224.3">IMU</text>
<text x="95.6" y="231.7">R11</text>
<text x="154.6" y="232">C2</text>
<text x="111.1" y="249.9">C4</text>
<text x="133" y="249.8">C1</text>
<text x="154.7" y="246.2">R3</text>
<text x="92.3" y="259">X1</text>
</g>
</svg>
